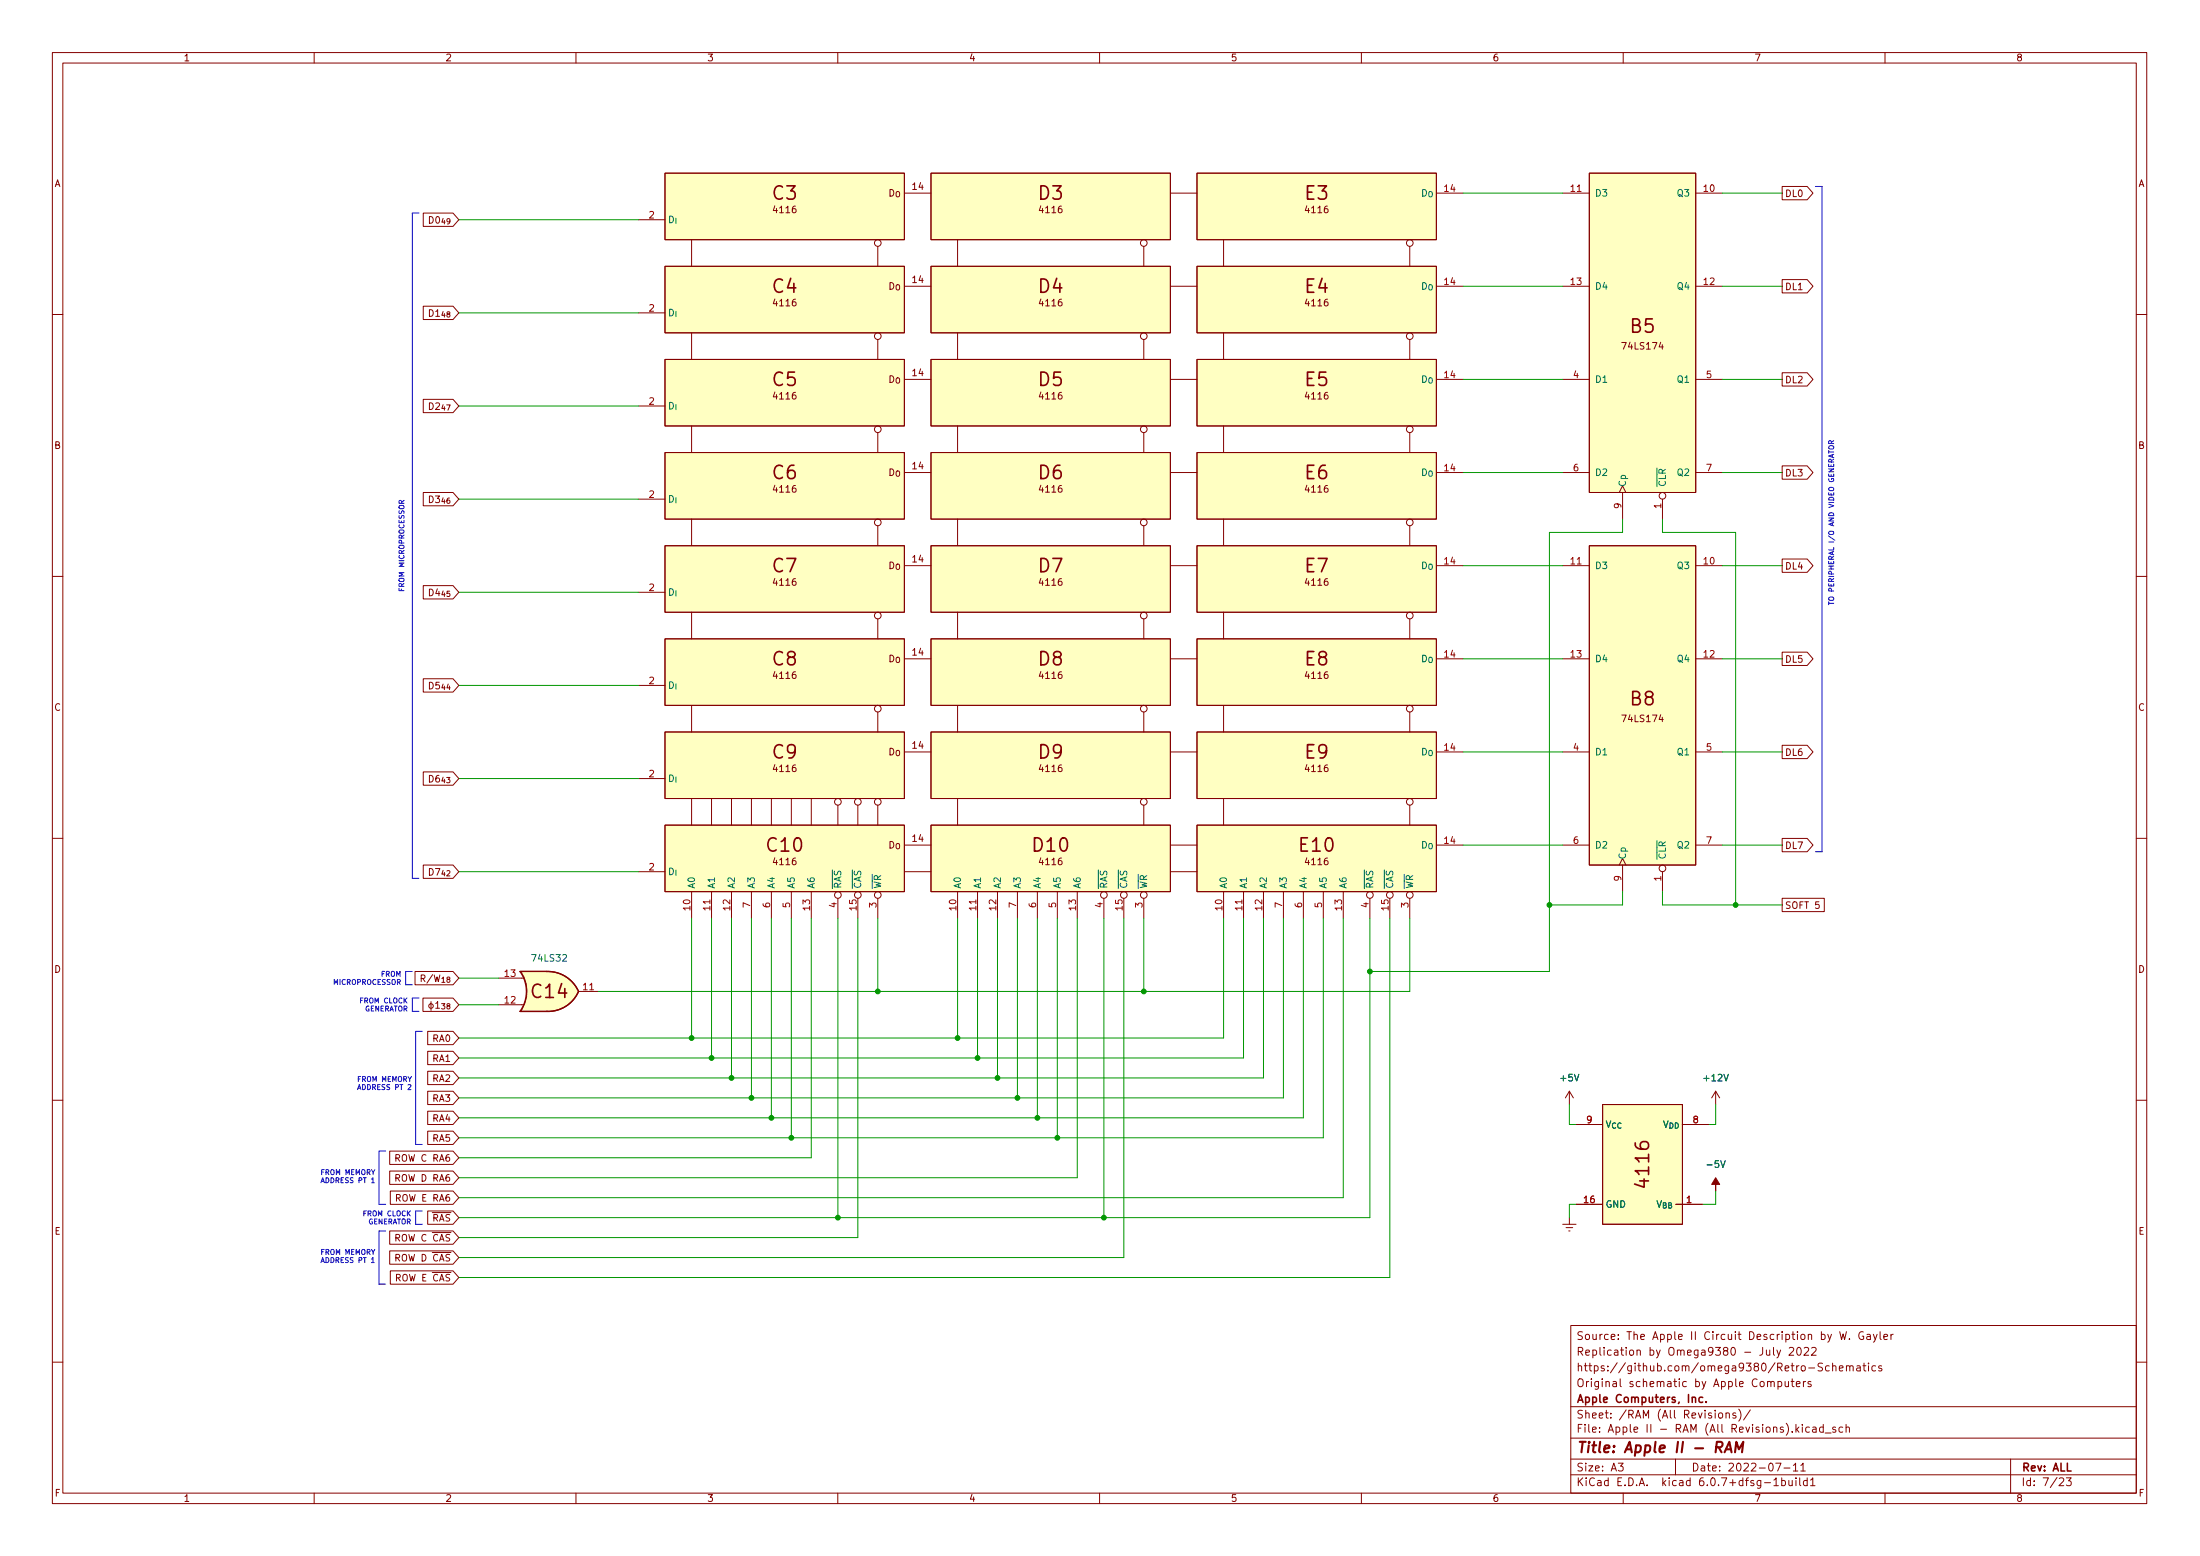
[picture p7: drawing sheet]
<svg xmlns="http://www.w3.org/2000/svg" width="420mm" height="297mm" viewBox="0 0 420 297" stroke-linecap="round" stroke-linejoin="round" font-family="sans-serif">
<g fill="none" stroke="#840000" stroke-width=".19">
<path d="M10 10h400v277h-400zM12 12h396v273h-396zM60 10v2M110 10v2M160 10v2M210 10v2M260 10v2M310 10v2M360 10v2M127 33.1h45.7v12.7h-45.7zM170 36.2a.64 .64 0 0 1 .7 .6 .64 .64 0 0 1-.7 .6zM171.2 36.7l.2-.1 .4 .1v.5l-.1 .3-.3 .1-.2-.2z"/>
<path d="M172.7 36.9h5.1M177.8 33.1h45.7v12.7h-45.7zM223.5 36.9h5.1M228.6 33.1h45.7v12.7h-45.7zM274.3 36.9h5.1M298.4 36.9h5.1M303.5 33.1h20.3v60.9h-20.3zM323.8 36.9h5.1M340.4 35.6h4.7l1.2 1.3-1.2 1.2h-4.7zM80.8 58.5h5.7l1.1 1.2-1.1 1.3h-5.7zM80.8 40.7h5.7l1.1 1.2-1.1 1.3h-5.7zM121.9 59.7h5.1"/>
<path d="M121.9 41.9h5.1M127 50.8h45.7v12.7h-45.7zM132.1 45.8v5M167.6 47v3.8M170 54a.64 .64 0 0 1 .7 .6 .64 .64 0 0 1-.7 .6zM171.2 54.5l.2-.2 .4 .2v.5l-.1 .3-.3 .1-.2-.2zM172.7 54.6h5.1M177.8 50.8h45.7v12.7h-45.7zM182.9 45.8v5M218.4 47v3.8M223.5 54.6h5.1M228.6 50.8h45.7v12.7h-45.7z"/>
<path d="M233.7 45.8v5M269.2 47v3.8M274.3 54.6h5.1M298.4 54.6h5.1M323.8 54.6h5.1M340.4 53.4h4.7l1.2 1.2-1.2 1.3h-4.7zM10 60h2M80.8 76.2h5.7l1.1 1.3-1.1 1.3h-5.7zM121.9 77.5h5.1M127 68.6h45.7v12.7h-45.7zM132.1 63.5v5.1M167.6 64.8v3.8"/>
<path d="M170 71.7a.64 .64 0 0 1 .7 .7 .64 .64 0 0 1-.7 .6zM171.2 72.3l.2-.2 .4 .2v.5l-.1 .3h-.3l-.2-.1zM172.7 72.4h5.1M177.8 68.6h45.7v12.7h-45.7zM182.9 63.5v5.1M218.4 64.8v3.8M223.5 72.4h5.1M228.6 68.6h45.7v12.7h-45.7zM233.7 63.5v5.1M269.2 64.8v3.8M274.3 72.4h5.1M298.4 72.4h5.1"/>
<path d="M323.8 72.4h5.1M340.4 71.2h4.7l1.2 1.2-1.2 1.3h-4.7zM408 60h2M80.8 94h5.7l1.1 1.3-1.1 1.3h-5.7zM121.9 95.3h5.1M127 86.4h45.7v12.7h-45.7zM132.1 81.3v5.1M132.1 99.1v5.1M167.6 82.6v3.8M170 89.5a.64 .64 0 0 1 .7 .6 .64 .64 0 0 1-.7 .7zM171.2 90l.2-.1 .4 .1v.6l-.1 .3h-.3l-.2-.1zM172.7 90.2h5.1"/>
<path d="M177.8 86.4h45.7v12.7h-45.7zM182.9 81.3v5.1M182.9 99.1v5.1M218.4 82.6v3.8M223.5 90.2h5.1M228.6 86.4h45.7v12.7h-45.7zM233.7 81.3v5.1M233.7 99.1v5.1M269.2 82.6v3.8M274.3 90.2h5.1M298.4 90.2h5.1M309.2 94l.7-1.3 .6 1.3"/>
<path d="M309.9 94v5.1M317.5 95.3v3.8M323.8 90.2h5.1M340.4 88.9h4.7l1.2 1.3-1.2 1.3h-4.7zM10 110h2M80.8 111.8h5.7l1.1 1.3-1.1 1.2h-5.7zM121.9 113.1h5.1M127 104.2h45.7v12.7h-45.7zM132.1 116.9v5.1M167.6 100.4v3.8M167.6 118.1v3.9M170 107.3a.64 .64 0 0 1 .7 .6 .64 .64 0 0 1-.7 .7z"/>
<path d="M171.2 107.8l.2-.1 .4 .1v.6l-.1 .3h-.3l-.2-.1zM172.7 108h5.1M177.8 104.2h45.7v12.7h-45.7zM182.9 116.9v5.1M218.4 100.4v3.8M218.4 118.1v3.9M223.5 108h5.1M228.6 104.2h45.7v12.7h-45.7zM233.7 116.9v5.1M269.2 100.4v3.8M269.2 118.1v3.9M274.3 108h5.1"/>
<path d="M298.4 108h5.1M303.5 104.2h20.3v60.9h-20.3zM323.8 108h5.1M340.4 106.7h4.7l1.2 1.3-1.2 1.3h-4.7zM408 110h2M80.8 129.6h5.7l1.1 1.2-1.1 1.3h-5.7zM121.9 130.8h5.1M127 139.7h45.7v12.7h-45.7zM127 122h45.7v12.7h-45.7zM132.1 134.7v5M167.6 135.9v3.8M170 125.1a.64 .64 0 0 1 .7 .6 .64 .64 0 0 1-.7 .6z"/>
<path d="M171.2 125.6l.2-.1 .4 .1v.5l-.1 .3-.3 .1-.2-.2zM172.7 125.8h5.1M177.8 139.7h45.7v12.7h-45.7zM177.8 122h45.7v12.7h-45.7zM182.9 134.7v5M218.4 135.9v3.8M223.5 125.8h5.1M228.6 139.7h45.7v12.7h-45.7zM228.6 122h45.7v12.7h-45.7zM233.7 134.7v5M269.2 135.9v3.8M274.3 125.8h5.1"/>
<path d="M298.4 125.8h5.1M323.8 125.8h5.1M340.4 124.5h4.7l1.2 1.3-1.2 1.2h-4.7zM80.8 147.4h5.7l1.1 1.2-1.1 1.3h-5.7zM121.9 148.6h5.1M127 157.5h45.7v12.7h-45.7zM132.1 152.4v5.1M135.9 152.4v5.1M139.7 152.4v5.1M143.5 152.4v5.1M147.3 152.4v5.1M151.1 152.4v5.1"/>
<path d="M154.9 152.4v5.1M160 153.7v3.8M163.8 153.7v3.8M167.6 153.7v3.8M170 142.9a.64 .64 0 0 1 .7 .6 .64 .64 0 0 1-.7 .6zM171.2 143.4l.2-.2 .4 .2v.5l-.1 .3-.3 .1-.2-.2zM172.7 143.5h5.1M177.8 157.5h45.7v12.7h-45.7zM182.9 152.4v5.1M218.4 153.7v3.8M223.5 143.5h5.1M228.6 157.5h45.7v12.7h-45.7z"/>
<path d="M233.7 152.4v5.1M269.2 153.7v3.8M274.3 143.5h5.1M298.4 143.5h5.1M323.8 143.5h5.1M340.4 142.3h4.7l1.2 1.2-1.2 1.3h-4.7zM10 160h2M80.8 165.1h5.7l1.1 1.3-1.1 1.3h-5.7zM121.9 166.4h5.1M132.1 170.2v5.1M135.9 170.2v5.1M139.7 170.2v5.1"/>
<path d="M143.5 170.2v5.1M147.3 170.2v5.1M151.1 170.2v5.1M154.9 170.2v5.1M160 171.5v3.8M163.8 171.5v3.8M167.6 171.5v3.8M170 160.6a.64 .64 0 0 1 .7 .7 .64 .64 0 0 1-.7 .6zM171.2 161.2l.2-.2 .4 .2v.5l-.1 .3h-.3l-.2-.1zM172.7 161.3h5.1M172.7 166.4h5.1M182.9 170.2v5.1"/>
<path d="M186.7 170.2v5.1M190.5 170.2v5.1M194.3 170.2v5.1M198.1 170.2v5.1M201.9 170.2v5.1M205.7 170.2v5.1M210.8 171.5v3.8M214.6 171.5v3.8M218.4 171.5v3.8M223.5 161.3h5.1M223.5 166.4h5.1M233.7 170.2v5.1"/>
<path d="M237.5 170.2v5.1M241.3 170.2v5.1M245.1 170.2v5.1M248.9 170.2v5.1M252.7 170.2v5.1M256.5 170.2v5.1M261.6 171.5v3.8M265.4 171.5v3.8M269.2 171.5v3.8M274.3 161.3h5.1M298.4 161.3h5.1M309.2 165.1l.7-1.2 .6 1.2"/>
<path d="M309.9 165.1v5.1M317.5 166.4v3.8M323.8 161.3h5.1M340.4 171.5h8v2.5h-8zM340.4 160.1h4.7l1.2 1.2-1.2 1.3h-4.7zM408 160h2M79.3 185.5h7.2l1.1 1.2-1.1 1.3h-7.2zM80.8 190.5h5.7l1.1 1.3-1.1 1.3h-5.7zM81.7 196.9h4.8l1.1 1.3-1.1 1.2h-4.8zM82.3 191.2v1.7M83.2 191.6l.4-.4v1.3M83.2 192.5h.7"/>
<path d="M84.3 191.6h.7l-.4 .4 .3 .1v.4l-.1 .1-.5-.1M85.5 192l-.1-.2v-.1l.4-.1 .1 .3-.5 .3 .1 .4 .4-.2-.2-.4M95.2 186.7h4.9M95.2 191.8h4.9M104.6 185.5h-5.2a6.7 6.7 0 0 1 0 7.6h5.2M110.5 189.3h3.8M10 210h2M74.4 219.7h12.1l1.1 1.3-1.1 1.3h-12.1zM81.7 200.7h4.8l1.1 1.3-1.1 1.2h-4.8zM81.7 215.9h4.8l1.1 1.3-1.1 1.3h-4.8zM81.7 212.1h4.8l1.1 1.3-1.1 1.3h-4.8zM81.7 208.3h4.8l1.1 1.3-1.1 1.3h-4.8z"/>
<path d="M81.7 204.5h4.8l1.1 1.3-1.1 1.2h-4.8zM299.7 208.3v2.6M299.7 208.3l-.7 1.3M299.7 208.3l.8 1.3M301 214.7h5.1M306.1 210.9h15.2v22.8h-15.2zM321.3 214.7h5.1M327.7 208.3l-.8 1.3M327.7 208.3v2.6M327.7 208.3l.7 1.3M408 210h2M74.4 238.8h12.1l1.1 1.3-1.1 1.2h-12.1z"/>
<path d="M74.4 235h12.1l1.1 1.3-1.1 1.2h-12.1zM74.4 223.6h12.1l1.1 1.2-1.1 1.3h-12.1zM74.5 227.4h12l1.1 1.2-1.1 1.3h-12zM75.6 221.1l.6-.1 .1-.2v-.3l-.7-.1v1.3M75.6 224.9l.6-.1 .1-.2v-.3l-.7-.1v1.3M81.7 231.2h4.8l1.1 1.2-1.1 1.3h-4.8zM298.4 233.7h2.6M299.1 234.4h1.3M299.6 235h.2M299.7 232.4v1.3M301 229.9h5.1M320 229.9h5.1"/>
<path d="M74.5 242.6h12l1.1 1.3-1.1 1.2h-12zM300 253h108v32h-108zM337.4 257.7v.9l.4 .1 .2-.1M338 257.7v1M338.7 257.2v1.3l.2 .2M339.4 257.7l.3 1M340.1 257.7l-.5 1.4-.2 .1M341.7 257.4l.6-.2 .2 .2 .1 .2-1 1.1h1M343.3 257.4l.2-.2a.8 .8 0 0 1 .5 .8 .8 .8 0 0 1-.5 .7l-.2-.1-.2-.5zM344.6 257.4l.5-.2 .3 .2v.2l-.9 1.1h.9M346 257.4l.6-.2 .2 .2v.2l-.9 1.1h.9M351.4 254.2l.3 1.5 .3-1.1 .3 1.1 .3-1.5"/>
<path d="M353.2 255.6v.1M355.9 254.3a.7 .7 0 0 0-.9 .7 .7 .7 0 0 0 .9 .6v-.5h-.3M356.6 254.8h.5l.1 .9M357.2 255.1h-.5a.29 .29 0 0 0-.2 .3 .29 .29 0 0 0 .2 .3l.5-.1M357.8 254.7l.3 1M358.5 254.7l-.5 1.4-.2 .1M359.1 254.2v1.3l.2 .2M359.8 255.2l.7-.1-.1-.3-.4-.1-.2 .2 .1 .7h.5M361.1 254.7v1M361.6 254.7l-.3 .1-.2 .2M10 260h2M300 278.5h108"/>
<path d="M300 274.5h108M300 268.5h108M309.1 279.3h.9l-.5 .6 .4 .1v.7l-.2 .1-.6-.1M320 278.5v3M328.4 269.8l.3-.1 .3 .3v.4l-.3 .3-.3-.1-.2-.2zM329.6 269.9l.3-.2 .3 .1 .1 .9M329.6 269.7v1M331.5 269.8l-.4-.1-.2 .2 .1 .2 .5 .2v.3h-.6M332.1 269a1.72 1.72 0 0 1 0 2.3M334.3 269.1l-1.3 2M338.2 263.9l.2-.2 .4 .1 .1 .9M339.1 279.3h1l-.6 1.5"/>
<path d="M339.6 263.8l.4-.1 .3 .3-.2 .6h-.5M339.6 263.7v1.5M340.9 263.7l.1 .9 .4 .1 .2-.1M341.6 263.7v1M342.1 263.7h.5M342.3 263.2v1.3l.3 .2M342.5 279.7l.4-.4v1.5M343.1 264.2l.7-.1-.1-.3-.4-.1-.2 .2v.7h.6M343.1 272.8l.5 .6M343.6 272.4l-.6 .6M343.9 279.7l.5-.4v1.5M344.2 271.9v.2"/>
<path d="M344.2 272.4v1M344.4 263.7v1M344.9 263.7l-.3 .1-.2 .2M345.6 272.5l-.5-.1-.2 .3 .1 .6h.6M345.9 263.8l-.4-.1-.2 .2 .1 .2 .5 .2v.3h-.6M346.2 272.5h.6v.9M346.8 272.8h-.4a.29 .29 0 0 0-.3 .3 .29 .29 0 0 0 .3 .3l.4-.1M348.1 260.3l-.6-.1-.2 .2v.4l.6 .3 .2 .3-.3 .3-.6-.1M348.2 272.5l-.4-.1-.3 .3 .1 .6h.6M348.2 271.9v1.5M348.6 273.6h1.1M349.4 260.8l-.5-.1-.3 .3 .2 .6h.6"/>
<path d="M350 260.9l.2-.2 .4 .1v.9M350 260.2v1.5M350.6 272.5l-.4-.1-.2 .2 .1 .2 .5 .2v.3h-.6M351.3 261.2l.7-.1-.1-.3-.4-.1-.2 .2 .1 .7h.5M351.9 272.5l-.4-.1-.3 .3 .2 .6h.5M352.6 272.6l.2-.2 .3 .1 .1 .9M352.6 271.9v1.5M352.6 260.9l.3-.2 .3 .1 .1 .9M352.6 260.7v1M353.3 260.9l.2-.2 .3 .1 .1 .9M354.6 260.8h.6l.1 .9M355.3 261.1h-.5a.29 .29 0 0 0-.2 .3 .29 .29 0 0 0 .2 .3l.5-.1"/>
<path d="M355.8 260.7h.6M356 260.2v1.3l.4 .2M356.8 260.2v.2M356.8 260.7v1M358.2 260.8l-.4-.1-.3 .3 .1 .6h.6M359.4 260.8l-.4-.1-.2 .2 .1 .2 .5 .2v.3h-.6M384 278.5v6.5M408 260h2M60 285v2M110 285v2M160 285v2M210 285v2"/>
<path d="M260 285v2M300 281.5h108M310 285v2M337 283h1.1M338.8 282.5l.4-.4v1.5M338.8 283.6h.8M340.3 282.7l.4-.1 .3 .3-.1 .6h-.6M340.3 282.1v1.5M340.7 280.2h1.2M341.6 282.6l.1 .9 .4 .1 .2-.1M342.3 282.6v1M342.5 280.8h.9"/>
<path d="M343 282.1v.2M343 282.6v1M343.7 282.1v1.3l.2 .2M343.9 280.8h.9M345.1 282.7l-.4-.1-.3 .3 .2 .6h.5M345.1 282.1v1.5M345.8 282.5l.4-.4v1.5M345.8 283.6h.8M360 285v2M393.3 282.3l.5-.2 .3 .2v.2l-.9 1.1h.9M394.6 282.1h1l-.5 .6 .4 .1v.7l-.2 .1-.7-.1"/>
<circle cx="167.6" cy="46.4" r=".63"/>
<circle cx="218.4" cy="46.4" r=".63"/>
<circle cx="269.2" cy="46.4" r=".63"/>
<circle cx="167.6" cy="64.2" r=".63"/>
<circle cx="218.4" cy="64.2" r=".63"/>
<circle cx="269.2" cy="64.2" r=".63"/>
<circle cx="167.6" cy="99.7" r=".63"/>
<circle cx="167.6" cy="82" r=".63"/>
<circle cx="218.4" cy="99.7" r=".63"/>
<circle cx="218.4" cy="82" r=".63"/>
<circle cx="269.2" cy="99.7" r=".63"/>
<circle cx="269.2" cy="82" r=".63"/>
<circle cx="317.5" cy="94.7" r=".63"/>
<circle cx="167.6" cy="117.5" r=".63"/>
<circle cx="218.4" cy="117.5" r=".63"/>
<circle cx="269.2" cy="117.5" r=".63"/>
<circle cx="167.6" cy="135.3" r=".63"/>
<circle cx="218.4" cy="135.3" r=".63"/>
<circle cx="269.2" cy="135.3" r=".63"/>
<circle cx="160" cy="153.1" r=".63"/>
<circle cx="163.8" cy="153.1" r=".63"/>
<circle cx="167.6" cy="153.1" r=".63"/>
<circle cx="218.4" cy="153.1" r=".63"/>
<circle cx="269.2" cy="153.1" r=".63"/>
<circle cx="160" cy="170.9" r=".63"/>
<circle cx="163.8" cy="170.9" r=".63"/>
<circle cx="167.6" cy="170.9" r=".63"/>
<circle cx="210.8" cy="170.9" r=".63"/>
<circle cx="214.6" cy="170.9" r=".63"/>
<circle cx="218.4" cy="170.9" r=".63"/>
<circle cx="261.6" cy="170.9" r=".63"/>
<circle cx="265.4" cy="170.9" r=".63"/>
<circle cx="269.2" cy="170.9" r=".63"/>
<circle cx="317.5" cy="165.8" r=".63"/>
<circle cx="82.3" cy="192" r=".44"/>
</g>
<path d="M327.8 276.3h.7a.55 .55 0 0 0 .5-.5 .55 .55 0 0 0-.3-.6h-.8l-.3 2M328.2 276.3l.6 .9M329.4 277.2l.9-2 .4 2M329.6 276.7h1M331.4 277.2l.2-2 .5 1.5 .8-1.5-.2 2" fill="none" stroke="#840000" stroke-width=".4"/>
<path d="M323.2 266.9l.2-.2 .4 .1v.9M325.2 266.8l-.4-.1-.3 .3 .1 .6h.6M325.8 267.6v.1" fill="none" stroke="#840000" stroke-width=".3"/>
<g fill="#ffffc2" stroke="#ffffc2" stroke-width=".19">
<path d="M303.5 104.2h20.3v60.9h-20.3z"/>
<path d="M127 139.7h45.7v12.7h-45.7z"/>
<path d="M127 122h45.7v12.7h-45.7z"/>
<path d="M127 104.2h45.7v12.7h-45.7z"/>
<path d="M127 86.4h45.7v12.7h-45.7z"/>
<path d="M127 68.6h45.7v12.7h-45.7z"/>
<path d="M127 50.8h45.7v12.7h-45.7z"/>
<path d="M127 33.1h45.7v12.7h-45.7z"/>
<path d="M177.8 139.7h45.7v12.7h-45.7z"/>
<path d="M177.8 122h45.7v12.7h-45.7z"/>
<path d="M177.8 104.2h45.7v12.7h-45.7z"/>
<path d="M177.8 86.4h45.7v12.7h-45.7z"/>
<path d="M177.8 68.6h45.7v12.7h-45.7z"/>
<path d="M177.8 50.8h45.7v12.7h-45.7z"/>
<path d="M177.8 33.1h45.7v12.7h-45.7z"/>
<path d="M228.6 157.5h45.7v12.7h-45.7z"/>
<path d="M228.6 139.7h45.7v12.7h-45.7z"/>
<path d="M228.6 122h45.7v12.7h-45.7z"/>
<path d="M228.6 104.2h45.7v12.7h-45.7z"/>
<path d="M228.6 86.4h45.7v12.7h-45.7z"/>
<path d="M228.6 68.6h45.7v12.7h-45.7z"/>
<path d="M228.6 50.8h45.7v12.7h-45.7z"/>
<path d="M228.6 33.1h45.7v12.7h-45.7z"/>
<path d="M127 157.5h45.7v12.7h-45.7z"/>
<path d="M177.8 157.5h45.7v12.7h-45.7z"/>
<path d="M303.5 33.1h20.3v60.9h-20.3z"/>
<path d="M306.1 210.9h15.2v22.8h-15.2z"/>
<path d="M99.3 185.5h5.1z"/>
<path d="M99.3 193.1h5.1z"/>
<path d="M99.4 185.5h5.2v7.6h-5.2a6.6 6.6 0 0 0 0-7.6z"/>
<path d="M104.4 185.5a6.4 6.4 0 0 1 6.1 3.8l-5.9 2.6z"/>
<path d="M104.7 186.7l5.8 2.6a6.3 6.3 0 0 1-6.1 3.8z"/>
</g>
<g fill="none" stroke="#006464" stroke-width=".19">
<path d="M271.7 36.2a.64 .64 0 0 1 .7 .6 .64 .64 0 0 1-.7 .6zM272.9 36.7l.2-.1 .4 .1v.5l-.1 .3-.3 .1-.2-.2zM127.9 59a.64 .64 0 0 1 .7 .7 .64 .64 0 0 1-.7 .6zM127.9 41.3a.64 .64 0 0 1 .7 .6 .64 .64 0 0 1-.7 .6zM129.1 41.6v1.1M129.1 59.4v1M271.7 54a.64 .64 0 0 1 .7 .6 .64 .64 0 0 1-.7 .6zM273 54.4l.3-.1 .2 .2v.5l-.2 .4-.4-.2v-.5zM127.9 76.8a.64 .64 0 0 1 .7 .6 .64 .64 0 0 1-.7 .7zM129.1 77.2v1M271.7 71.7a.64 .64 0 0 1 .7 .7 .64 .64 0 0 1-.7 .6zM273 72.2l.3-.1 .2 .2v.5l-.2 .3-.4-.1v-.5z"/>
<path d="M127.9 94.6a.64 .64 0 0 1 .7 .6 .64 .64 0 0 1-.7 .7zM129.1 95v1M271.7 89.5a.64 .64 0 0 1 .7 .6 .64 .64 0 0 1-.7 .7zM273 90l.3-.1 .2 .1v.6l-.2 .3-.4-.1v-.6zM127.9 112.4a.64 .64 0 0 1 .7 .6 .64 .64 0 0 1-.7 .6zM129.1 112.8v1M271.7 107.3a.64 .64 0 0 1 .7 .6 .64 .64 0 0 1-.7 .7zM273 107.7h.3l.2 .1v.6l-.2 .3-.4-.1v-.6zM127.9 130.2a.64 .64 0 0 1 .7 .6 .64 .64 0 0 1-.7 .6zM129.1 130.5v1.1M271.7 125.1a.64 .64 0 0 1 .7 .6 .64 .64 0 0 1-.7 .6zM273 125.5h.3l.2 .1v.5l-.2 .4-.4-.2v-.5z"/>
<path d="M127.9 147.9a.64 .64 0 0 1 .7 .7 .64 .64 0 0 1-.7 .6zM129.1 148.3v1M271.7 142.9a.64 .64 0 0 1 .7 .6 .64 .64 0 0 1-.7 .6zM273 143.3l.3-.1 .2 .2v.5l-.2 .4-.4-.2v-.5zM127.9 165.7a.64 .64 0 0 1 .7 .6 .64 .64 0 0 1-.7 .7zM129.1 166.1v1M271.7 160.6a.64 .64 0 0 1 .7 .7 .64 .64 0 0 1-.7 .6zM273 161.1l.3-.1 .2 .2v.5l-.2 .3-.4-.1v-.5z"/>
</g>
<path d="M327.7 224.8l.7 1.3h-.7v1.3v-1.3h-.8z" fill="#840000" stroke="#840000" stroke-width=".19"/>
<path d="M104.4 193.1h-5.1a6.6 6.6 0 0 0 0-7.6h5.1a6.4 6.4 0 0 1 6.1 3.8 6.3 6.3 0 0 1-6.1 3.8" fill="none" stroke="#840000" stroke-width=".25"/>
<g fill="none" stroke="#0000c2" stroke-width=".19">
<path d="M346.7 35.6h1.3v127h-1.3M80 40.7h-1.3v127h1.3M349.4 85.1h.7l.1 .2v.3l-.3 .1h-.5l-.2-.2zM349.8 84.7l-.1-.5h-.4l-.1 .5h1M350.2 84.1l-.4 .3M78.7 185.5h-1.2v2.5h1.2M80 190.5h-1.3v2.6h1.3M80.6 196.9h-1.2v21.6h1.2M68.3 208l.3-1 .3 1M68.4 207.7h.4M73.7 219.7h-1.3v10.2h1.3M61.3 225.8l.3-1 .3 1"/>
<path d="M61.4 225.5h.5M73.7 235h-1.3v10.1h1.3M80.6 231.2h-1.2v2.5h1.2M61.3 241l.3-.9 .3 .9M61.4 240.8h.5"/>
</g>
<g fill="none" stroke="#009600" stroke-width=".19">
<path d="M279.4 36.9h19M328.9 36.9h11.5M87.6 41.9h34.3M87.6 59.7h34.3M279.4 54.6h19M328.9 54.6h11.5M87.6 77.5h34.3M279.4 72.4h19M328.9 72.4h11.5M87.6 95.3h34.3M279.4 90.2h19M309.9 99.1v2.5h-14v83.9h-34.3"/>
<path d="M317.5 99.1v2.5h14v71.2M328.9 90.2h11.5M87.6 113.1h34.3M279.4 108h19M328.9 108h11.5M87.6 130.8h34.3M279.4 125.8h19M328.9 125.8h11.5M87.6 148.6h34.3M279.4 143.5h19M328.9 143.5h11.5M87.6 166.4h34.3"/>
<path d="M132.1 175.3v22.9M135.9 175.3v26.7M139.7 175.3v30.5M143.5 175.3v34.3M147.3 175.3v38.1M151.1 175.3v41.9M154.9 175.3v45.7h-67.3M160 175.3v57.1M163.8 175.3v61h-76.2M167.6 175.3v14M182.9 175.3v22.9M186.7 175.3v26.7"/>
<path d="M190.5 175.3v30.5M194.3 175.3v34.3M198.1 175.3v38.1M201.9 175.3v41.9M205.7 175.3v49.5h-118.1M210.8 175.3v57.1M214.6 175.3v64.8h-127M218.4 175.3v14M233.7 175.3v22.9h-146.1M237.5 175.3v26.7h-149.9M241.3 175.3v30.5h-153.7M245.1 175.3v34.3h-157.5"/>
<path d="M248.9 175.3v38.1h-161.3M252.7 175.3v41.9h-165.1M256.5 175.3v53.3h-168.9M261.6 175.3v57.1h-174M265.4 175.3v68.6h-177.8M269.2 175.3v14h-154.9M279.4 161.3h19M309.9 170.2v2.6h-14M317.5 170.2v2.6h22.9M328.9 161.3h11.5M87.6 186.7h7.6M87.6 191.8h7.6"/>
<path d="M299.7 210.9v3.8h1.3M327.7 210.9v3.8h-1.3M301 229.9h-1.3v2.5M327.7 227.4v2.5h-2.6"/>
</g>
<g fill="#009600" stroke="#009600" stroke-width=".19">
<circle cx="218.4" cy="189.3" r=".46"/>
<circle cx="261.6" cy="185.5" r=".46"/>
<circle cx="295.9" cy="172.8" r=".46"/>
<circle cx="331.5" cy="172.8" r=".46"/>
<circle cx="151.1" cy="217.2" r=".46"/>
<circle cx="147.3" cy="213.4" r=".46"/>
<circle cx="160" cy="232.4" r=".46"/>
<circle cx="143.5" cy="209.6" r=".46"/>
<circle cx="167.6" cy="189.3" r=".46"/>
<circle cx="132.1" cy="198.2" r=".46"/>
<circle cx="139.7" cy="205.8" r=".46"/>
<circle cx="135.9" cy="202" r=".46"/>
<circle cx="201.9" cy="217.2" r=".46"/>
<circle cx="198.1" cy="213.4" r=".46"/>
<circle cx="210.8" cy="232.4" r=".46"/>
<circle cx="182.9" cy="198.2" r=".46"/>
<circle cx="186.7" cy="202" r=".46"/>
<circle cx="194.3" cy="209.6" r=".46"/>
<circle cx="190.5" cy="205.8" r=".46"/>
</g>
<g font-size="3.5" fill="#840000">
<text x="147.6" y="38.1">C3</text>
<text x="198.4" y="38.1">D3</text>
<text x="249.3" y="38.1">E3</text>
<text x="147.6" y="55.9">C4</text>
<text x="198.4" y="55.9">D4</text>
<text x="249.3" y="55.9">E4</text>
<text x="311.4" y="63.5">B5</text>
<text x="147.6" y="73.7">C5</text>
<text x="198.4" y="73.7">D5</text>
<text x="249.3" y="73.7">E5</text>
<text x="147.6" y="91.5">C6</text>
<text x="198.4" y="91.5">D6</text>
<text x="249.3" y="91.5">E6</text>
<text x="147.6" y="109.3">C7</text>
<text x="198.4" y="109.3">D7</text>
<text x="249.3" y="109.3">E7</text>
<text x="147.6" y="127">C8</text>
<text x="198.4" y="127">D8</text>
<text x="249.3" y="127">E8</text>
<text x="311.4" y="134.7">B8</text>
<text x="147.6" y="144.8">C9</text>
<text x="198.4" y="144.8">D9</text>
<text x="249.3" y="144.8">E9</text>
<text x="146.6" y="162.6">C10</text>
<text x="197.4" y="162.6">D10</text>
<text x="248.3" y="162.6">E10</text>
<text x="101.7" y="190.5">C14</text>
<text x="315" y="226.2" transform="rotate(-90 315 226.2)">4116</text>
</g>
<text font-size="2.8" fill="#840000" x="301" y="277.3">Title: Apple II - RAM</text>
<g font-size="2.1" fill="#840000">
<text x="301" y="255.8">Source: The Apple II Circuit Description by W. Gayler</text>
<text x="301" y="261.8">https://github.com/omega9380/Retro-Schematics</text>
<text x="301" y="258.8">Replication by Omega9380 - July 2022</text>
<text x="301" y="267.8">Apple Computers, Inc.</text>
<text x="301" y="264.8">Original schematic by Apple Computers</text>
<text x="301" y="273.5">File: Apple II - RAM (All Revisions).kicad_sch</text>
<text x="301" y="270.8">Sheet: /RAM (All Revisions)/</text>
<text x="301" y="280.9">Size: A3</text>
<text x="323" y="280.9">Date: 2022-07-11</text>
<text x="386" y="280.9">Rev: ALL</text>
<text x="301" y="283.7">KiCad E.D.A. kicad 6.0.7+dfsg-1build1</text>
<text x="386" y="283.7">Id: 7/23</text>
</g>
<g font-size="1.8" fill="#840000">
<text x="35" y="11.7">1</text>
<text x="85" y="11.7">2</text>
<text x="135" y="11.7">3</text>
<text x="185" y="11.7">4</text>
<text x="235" y="11.7">5</text>
<text x="285" y="11.7">6</text>
<text x="335" y="11.7">7</text>
<text x="385" y="11.7">8</text>
<text x="10.3" y="35.7">A</text>
<text x="408.3" y="35.7">A</text>
<text x="147.9" y="40.7">4116</text>
<text x="174.3" y="36.2">14</text>
<text x="198.7" y="40.7">4116</text>
<text x="249.5" y="40.7">4116</text>
<text x="340.8" y="37.6">DL0</text>
<text x="79.6" y="42.7">D0_{49}</text>
<text x="147.9" y="58.5">4116</text>
<text x="174.3" y="54">14</text>
<text x="198.7" y="58.5">4116</text>
<text x="249.5" y="58.5">4116</text>
<text x="340.8" y="55.4">DL1</text>
<text x="79.6" y="60.5">D1_{48}</text>
<text x="174.3" y="71.8">14</text>
<text x="310.1" y="66.7">74LS174</text>
<text x="147.9" y="76.2">4116</text>
<text x="198.7" y="76.2">4116</text>
<text x="249.5" y="76.2">4116</text>
<text x="340.8" y="73.2">DL2</text>
<text x="79.6" y="78.2">D2_{47}</text>
<text x="10.3" y="85.7">B</text>
<text x="174.3" y="89.6">14</text>
<text x="408.3" y="85.7">B</text>
<text x="147.9" y="94">4116</text>
<text x="198.7" y="94">4116</text>
<text x="249.5" y="94">4116</text>
<text x="340.8" y="90.9">DL3</text>
<text x="80.3" y="96">D3_{46</text>
<text x="174.3" y="107.4">14</text>
<text x="79.6" y="113.8">D4_{45}</text>
<text x="147.9" y="111.8">4116</text>
<text x="198.7" y="111.8">4116</text>
<text x="249.5" y="111.8">4116</text>
<text x="340.8" y="108.7">DL4</text>
<text x="174.3" y="125.1">14</text>
<text x="79.6" y="131.6">D5_{44}</text>
<text x="147.9" y="129.6">4116</text>
<text x="198.7" y="129.6">4116</text>
<text x="249.5" y="129.6">4116</text>
<text x="340.8" y="126.5">DL5</text>
<text x="10.3" y="135.7">C</text>
<text x="310.1" y="137.8">74LS174</text>
<text x="408.3" y="135.7">C</text>
<text x="174.3" y="142.9">14</text>
<text x="79.6" y="149.4">D6_{43}</text>
<text x="147.9" y="147.4">4116</text>
<text x="198.7" y="147.4">4116</text>
<text x="249.5" y="147.4">4116</text>
<text x="340.8" y="144.3">DL6</text>
<text x="174.3" y="160.7">14</text>
<text x="79.6" y="167.1">D7_{42}</text>
<text x="147.9" y="165.1">4116</text>
<text x="198.7" y="165.1">4116</text>
<text x="249.5" y="165.1">4116</text>
<text x="340.8" y="162.1">DL7</text>
<text x="340.8" y="173.5">SOFT 5</text>
<text x="10.3" y="185.7">D</text>
<text x="408.3" y="185.7">D</text>
<text x="78.4" y="187.5">R/W_{18}</text>
<text x="82.7" y="198.9">RA0</text>
<text x="82.7" y="202.7">RA1</text>
<text x="82.7" y="206.5">RA2</text>
<text x="82.7" y="214.1">RA4</text>
<text x="82.7" y="210.3">RA3</text>
<text x="76.1" y="221.7">ROW C RA6</text>
<text x="82.7" y="217.9">RA5</text>
<text x="76.1" y="225.6">ROW D RA6</text>
<text x="76.2" y="229.4">ROW E RA6</text>
<text x="81.1" y="233.2">~{RAS}</text>
<text x="10.4" y="235.7">E</text>
<text x="74.5" y="237">ROW C ~{CAS}</text>
<text x="408.4" y="235.7">E</text>
<text x="74.5" y="240.8">ROW D ~{CAS}</text>
<text x="74.6" y="244.6">ROW E ~{CAS}</text>
<text x="10.4" y="285.7">F</text>
<text x="35" y="286.7">1</text>
<text x="85" y="286.7">2</text>
<text x="135" y="286.7">3</text>
<text x="185" y="286.7">4</text>
<text x="235" y="286.7">5</text>
<text x="285" y="286.7">6</text>
<text x="335" y="286.7">7</text>
<text x="385" y="286.7">8</text>
<text x="408.4" y="285.7">F</text>
</g>
<g font-size="1.8" fill="#a90000">
<text x="124" y="41.7">2</text>
<text x="275.9" y="36.6">14</text>
<text x="300" y="36.6">11</text>
<text x="325.4" y="36.6">10</text>
<text x="124" y="59.5">2</text>
<text x="275.9" y="54.4">14</text>
<text x="300" y="54.4">13</text>
<text x="325.4" y="54.4">12</text>
<text x="124" y="77.3">2</text>
<text x="275.9" y="72.2">14</text>
<text x="300.5" y="72.2">4</text>
<text x="325.9" y="72.2">5</text>
<text x="275.9" y="90">14</text>
<text x="300.5" y="90">6</text>
<text x="325.9" y="90">7</text>
<text x="124" y="95">2</text>
<text x="309.6" y="97" transform="rotate(-90 309.6 97)">9</text>
<text x="317.2" y="97" transform="rotate(-90 317.2 97)">1</text>
<text x="275.9" y="107.7">14</text>
<text x="300" y="107.7">11</text>
<text x="325.4" y="107.7">10</text>
<text x="124" y="112.8">2</text>
<text x="275.9" y="125.5">14</text>
<text x="300" y="125.5">13</text>
<text x="325.4" y="125.5">12</text>
<text x="124" y="130.6">2</text>
<text x="275.9" y="143.3">14</text>
<text x="300.5" y="143.3">4</text>
<text x="325.9" y="143.3">5</text>
<text x="124" y="148.4">2</text>
<text x="275.9" y="161.1">14</text>
<text x="300.5" y="161.1">6</text>
<text x="325.9" y="161.1">7</text>
<text x="124" y="166.2">2</text>
<text x="131.8" y="173.7" transform="rotate(-90 131.8 173.7)">10</text>
<text x="135.6" y="173.7" transform="rotate(-90 135.6 173.7)">11</text>
<text x="139.4" y="173.7" transform="rotate(-90 139.4 173.7)">12</text>
<text x="143.3" y="173.2" transform="rotate(-90 143.3 173.2)">7</text>
<text x="147.1" y="173.2" transform="rotate(-90 147.1 173.2)">6</text>
<text x="150.9" y="173.2" transform="rotate(-90 150.9 173.2)">5</text>
<text x="154.7" y="173.7" transform="rotate(-90 154.7 173.7)">13</text>
<text x="159.8" y="173.2" transform="rotate(-90 159.8 173.2)">4</text>
<text x="163.6" y="173.7" transform="rotate(-90 163.6 173.7)">15</text>
<text x="167.4" y="173.2" transform="rotate(-90 167.4 173.2)">3</text>
<text x="182.6" y="173.7" transform="rotate(-90 182.6 173.7)">10</text>
<text x="186.4" y="173.7" transform="rotate(-90 186.4 173.7)">11</text>
<text x="190.2" y="173.7" transform="rotate(-90 190.2 173.7)">12</text>
<text x="194.1" y="173.2" transform="rotate(-90 194.1 173.2)">7</text>
<text x="197.9" y="173.2" transform="rotate(-90 197.9 173.2)">6</text>
<text x="201.7" y="173.2" transform="rotate(-90 201.7 173.2)">5</text>
<text x="205.5" y="173.7" transform="rotate(-90 205.5 173.7)">13</text>
<text x="210.6" y="173.2" transform="rotate(-90 210.6 173.2)">4</text>
<text x="214.4" y="173.7" transform="rotate(-90 214.4 173.7)">15</text>
<text x="218.2" y="173.2" transform="rotate(-90 218.2 173.2)">3</text>
<text x="233.4" y="173.7" transform="rotate(-90 233.4 173.7)">10</text>
<text x="237.2" y="173.7" transform="rotate(-90 237.2 173.7)">11</text>
<text x="241" y="173.7" transform="rotate(-90 241 173.7)">12</text>
<text x="244.9" y="173.2" transform="rotate(-90 244.9 173.2)">7</text>
<text x="248.7" y="173.2" transform="rotate(-90 248.7 173.2)">6</text>
<text x="252.5" y="173.2" transform="rotate(-90 252.5 173.2)">5</text>
<text x="256.3" y="173.7" transform="rotate(-90 256.3 173.7)">13</text>
<text x="261.4" y="173.2" transform="rotate(-90 261.4 173.2)">4</text>
<text x="265.2" y="173.7" transform="rotate(-90 265.2 173.7)">15</text>
<text x="269" y="173.2" transform="rotate(-90 269 173.2)">3</text>
<text x="309.6" y="168.2" transform="rotate(-90 309.6 168.2)">9</text>
<text x="317.2" y="168.2" transform="rotate(-90 317.2 168.2)">1</text>
<text x="96.4" y="191.6">12</text>
<text x="96.4" y="186.5">13</text>
<text x="111.4" y="189">11</text>
<text x="303" y="214.4">9</text>
<text x="323.4" y="214.4">8</text>
<text x="302.5" y="229.7">16</text>
<text x="322.1" y="229.7">1</text>
</g>
<g font-size="1.8" fill="#006464">
<text x="304.5" y="37.5">D3</text>
<text x="320.5" y="37.5">Q3</text>
<text x="304.5" y="55.3">D4</text>
<text x="320.5" y="55.3">Q4</text>
<text x="304.5" y="73.1">D1</text>
<text x="320.5" y="73.1">Q1</text>
<text x="304.5" y="90.8">D2</text>
<text x="310.5" y="93" transform="rotate(-90 310.5 93)">Cp</text>
<text x="318.1" y="93" transform="rotate(-90 318.1 93)">~{CLR}</text>
<text x="320.5" y="90.8">Q2</text>
<text x="304.5" y="108.6">D3</text>
<text x="320.5" y="108.6">Q3</text>
<text x="304.5" y="126.4">D4</text>
<text x="320.5" y="126.4">Q4</text>
<text x="304.5" y="144.2">D1</text>
<text x="320.5" y="144.2">Q1</text>
<text x="304.5" y="162">D2</text>
<text x="320.5" y="162">Q2</text>
<text x="310.5" y="164.1" transform="rotate(-90 310.5 164.1)">Cp</text>
<text x="318.1" y="164.1" transform="rotate(-90 318.1 164.1)">~{CLR}</text>
<text x="132.7" y="169.7" transform="rotate(-90 132.7 169.7)">A0</text>
<text x="136.5" y="169.7" transform="rotate(-90 136.5 169.7)">A1</text>
<text x="140.3" y="169.7" transform="rotate(-90 140.3 169.7)">A2</text>
<text x="144.1" y="169.7" transform="rotate(-90 144.1 169.7)">A3</text>
<text x="148" y="169.7" transform="rotate(-90 148 169.7)">A4</text>
<text x="151.8" y="169.7" transform="rotate(-90 151.8 169.7)">A5</text>
<text x="155.6" y="169.7" transform="rotate(-90 155.6 169.7)">A6</text>
<text x="160.7" y="169.7" transform="rotate(-90 160.7 169.7)">~{RAS}</text>
<text x="164.5" y="169.7" transform="rotate(-90 164.5 169.7)">~{CAS}</text>
<text x="168.3" y="169.7" transform="rotate(-90 168.3 169.7)">~{WR}</text>
<text x="183.5" y="169.7" transform="rotate(-90 183.5 169.7)">A0</text>
<text x="187.3" y="169.7" transform="rotate(-90 187.3 169.7)">A1</text>
<text x="191.1" y="169.7" transform="rotate(-90 191.1 169.7)">A2</text>
<text x="194.9" y="169.7" transform="rotate(-90 194.9 169.7)">A3</text>
<text x="198.8" y="169.7" transform="rotate(-90 198.8 169.7)">A4</text>
<text x="202.6" y="169.7" transform="rotate(-90 202.6 169.7)">A5</text>
<text x="206.4" y="169.7" transform="rotate(-90 206.4 169.7)">A6</text>
<text x="211.5" y="169.7" transform="rotate(-90 211.5 169.7)">~{RAS}</text>
<text x="215.3" y="169.7" transform="rotate(-90 215.3 169.7)">~{CAS}</text>
<text x="219.1" y="169.7" transform="rotate(-90 219.1 169.7)">~{WR}</text>
<text x="234.3" y="169.7" transform="rotate(-90 234.3 169.7)">A0</text>
<text x="238.1" y="169.7" transform="rotate(-90 238.1 169.7)">A1</text>
<text x="241.9" y="169.7" transform="rotate(-90 241.9 169.7)">A2</text>
<text x="245.7" y="169.7" transform="rotate(-90 245.7 169.7)">A3</text>
<text x="249.6" y="169.7" transform="rotate(-90 249.6 169.7)">A4</text>
<text x="253.4" y="169.7" transform="rotate(-90 253.4 169.7)">A5</text>
<text x="257.2" y="169.7" transform="rotate(-90 257.2 169.7)">A6</text>
<text x="262.3" y="169.7" transform="rotate(-90 262.3 169.7)">~{RAS}</text>
<text x="266.1" y="169.7" transform="rotate(-90 266.1 169.7)">~{CAS}</text>
<text x="269.9" y="169.7" transform="rotate(-90 269.9 169.7)">~{WR}</text>
<text x="101.8" y="183.6">74LS32</text>
<text x="298.1" y="206.4">+5V</text>
<text x="325.6" y="206.4">+12V</text>
<text x="306.6" y="215.3">V_{CC}</text>
<text x="314.7" y="215.3">V_{DD}</text>
<text x="326.3" y="222.9">-5V</text>
<text x="306.6" y="230.5">GND</text>
<text x="313.4" y="230.5">V_{BB}</text>
</g>
<g font-size="1.3" fill="#0000c2">
<text x="77.2" y="113.1" transform="rotate(-90 77.2 113.1)">FROM MICROPROCESSOR</text>
<text x="350.3" y="115.6" transform="rotate(-90 350.3 115.6)">TO PERIPHERAL I/O AND VIDEO GENERATOR</text>
<text x="63.7" y="188">MICROPROCESSOR</text>
<text x="68.9" y="191.5">FROM CLOCK</text>
<text x="72.8" y="186.4">FROM</text>
<text x="69.4" y="193.1">GENERATOR</text>
<text x="68.4" y="206.5">FROM MEMORY</text>
<text x="69" y="208.1">ADDRESS PT 2</text>
<text x="61.4" y="224.3">FROM MEMORY</text>
<text x="62" y="225.8">ADDRESS PT 1</text>
<text x="69.6" y="232.2">FROM CLOCK</text>
<text x="70.1" y="233.7">GENERATOR</text>
<text x="61.4" y="239.5">FROM MEMORY</text>
<text x="62" y="241.1">ADDRESS PT 1</text>
</g>
</svg>
